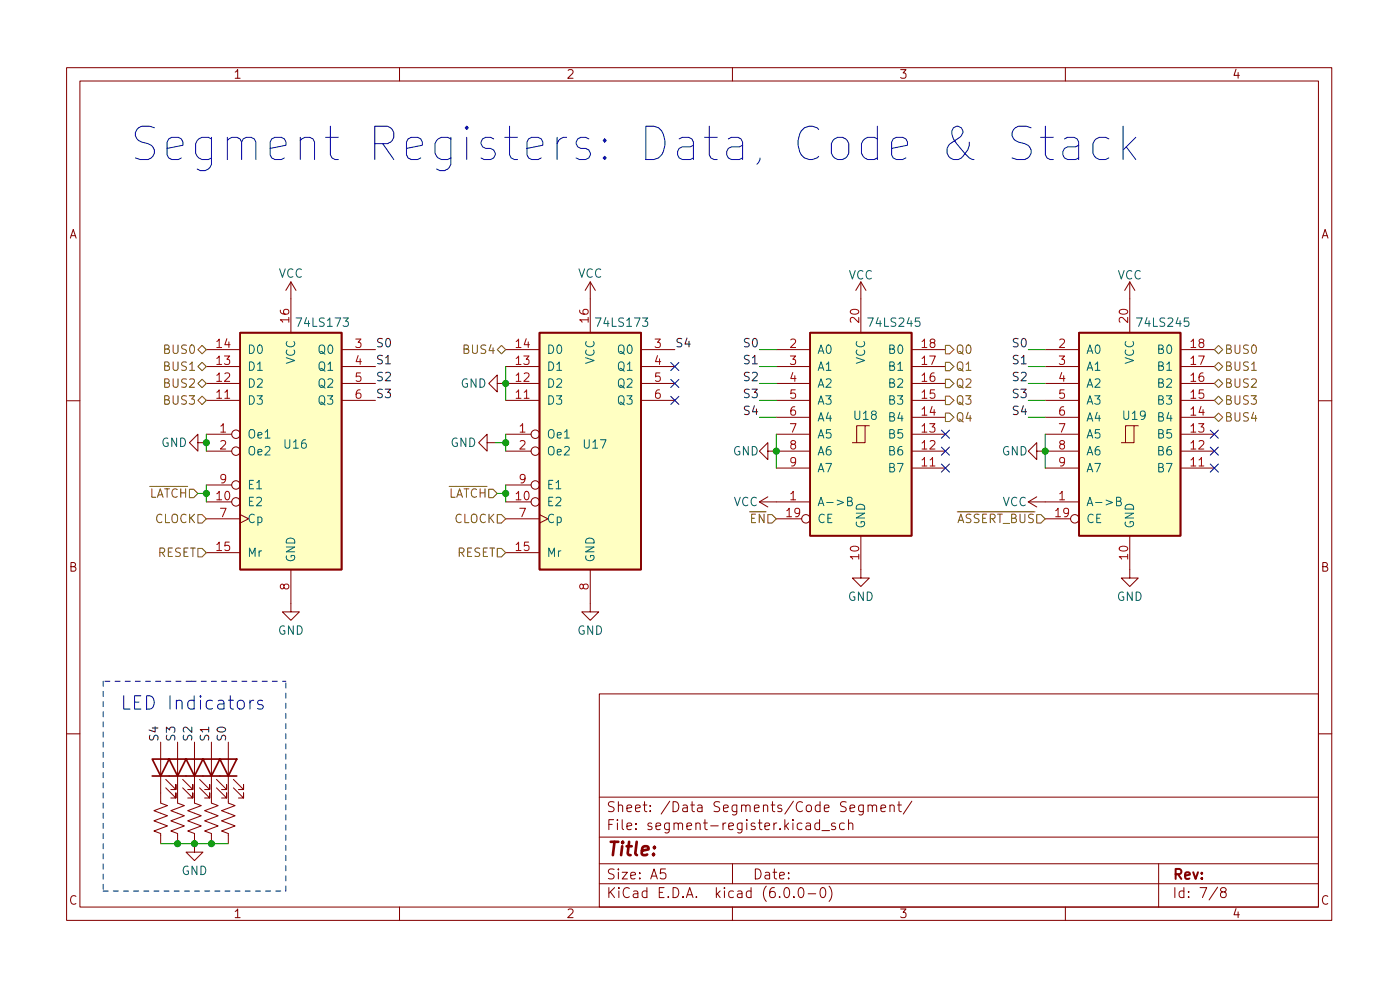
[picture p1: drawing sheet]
<svg xmlns="http://www.w3.org/2000/svg" width="210mm" height="148mm" viewBox="0 0 210 148" stroke-linecap="round" stroke-linejoin="round" font-family="sans-serif">
<g fill="none" stroke="#840000" stroke-width=".15">
<path d="M10 10.2h190v128h-190zM12 12.2h186v124h-186zM60 10.2v2M110 10.2v2M160 10.2v2M31 57.6h5.1M31 55h5.1M31 52.5h5.1M43.7 42.3v7.6M43.7 42.3l-.8 1.3M43.7 42.3l.7 1.3M51.3 57.6h5.1"/>
<path d="M51.3 55h5.1M51.3 52.5h5.1M74.7 57.6v-1.3l-1.3 1.3 1.3 1.2v-1.2h6.3M75.9 55h5.1M75.9 52.5h5.1M88.6 42.3v7.6M88.6 42.3l-.7 1.3M88.6 42.3l.8 1.3M96.3 57.6h5M96.3 55h5M96.3 52.5h5M116.6 57.6h5.1"/>
<path d="M116.6 55h5.1M116.6 52.5h5.1M129.3 42.3l-.8 1.3M129.3 42.3v7.6M129.3 42.3l.7 1.3M136.9 57.6h5.1M136.9 55h5.1M136.9 52.5h5.1M157 57.6h5.1M157 55h5.1M157 52.5h5.1M169.7 42.3l-.8 1.3"/>
<path d="M169.7 42.3v7.6M169.7 42.3l.7 1.3M177.3 57.6h5.1M177.3 55h5.1M177.3 52.5h5.1M10 60.2h2M29.7 66.5v-1.3l-1.3 1.3 1.3 1.2v-1.2h1.3M31 65.2h3.8M31 75.3h3.8M31 60.1h5.1M31 67.7h3.8M31 77.9h5.1"/>
<path d="M31 72.8h3.8M36.1 77.2l1.2 .7-1.2 .6M51.3 60.1h5.1M73.2 66.5v-1.3l-1.3 1.3 1.3 1.2v-1.2h1.2M75.9 65.2h3.9M75.9 75.3h3.9M75.9 60.1h5.1M75.9 67.7h3.9M75.9 77.9h5.1M75.9 72.8h3.9M81 77.2l1.3 .7-1.3 .6M96.3 60.1h5"/>
<path d="M114 75.3h7.7M114 75.3l1.3 .8M115.3 67.7v-1.2l-1.3 1.2 1.3 1.3v-1.3h6.4M115.3 74.6l-1.3 .7M116.6 65.2h5.1M116.6 60.1h5.1M116.6 77.9h3.8M116.6 70.3h5.1M116.6 62.6h5.1M129.9 63.9h-1.2v2.6M130.6 63.9h-.7v2.6h-1.9M136.9 65.2h5.1"/>
<path d="M136.9 60.1h5.1M136.9 67.7h5.1M136.9 70.3h5.1M136.9 62.6h5.1M154.4 75.3h7.7M154.4 75.3l1.3 .8M155.7 67.7v-1.2l-1.3 1.2 1.3 1.3v-1.3h6.4M155.7 74.6l-1.3 .7M157 65.2h5.1M157 60.1h5.1M157 77.9h3.8M157 70.3h5.1"/>
<path d="M157 62.6h5.1M170.3 63.9h-1.3v2.6M170.9 63.9h-.6v2.6h-1.9M177.3 65.2h5.1M177.3 60.1h5.1M177.3 67.7h5.1M177.3 70.3h5.1M177.3 62.6h5.1M198 60.2h2M31 83h5.1M43.7 85.5v6.4h1.3l-1.3 1.2-1.3-1.2h1.3M75.9 83h5.1"/>
<path d="M88.6 85.5v6.4h1.3l-1.3 1.2-1.2-1.2h1.2M129.3 80.4v6.4h1.3l-1.3 1.2-1.3-1.2h1.3M169.7 80.4v6.4h1.2l-1.2 1.2-1.3-1.2h1.3M10 110.2h2M24.1 111.4v9.2l1 .3-2 .8 2 .8-2 .7 2 .8-2 .7 1 .4v1.6M24.9 118.3l1.5 1.5v-.8v.8h-.7M24.9 117l1.5 1.5v-.7v.7h-.7M26.7 111.4v9.2l1 .3-2 .8 2 .8-2 .7 2 .8-2 .7 1 .4v1.6M27.4 118.3l1.6 1.5v-.8v.8h-.8M27.4 117l1.6 1.5v-.7v.7h-.8M29.2 111.4v9.2l1 .3-2 .8 2 .8-2 .7 2 .8-2 .7 1 .4v2.8h1.3l-1.3 1.3-1.3-1.3h1.3M30 118.3l1.5 1.5v-.8v.8h-.8"/>
<path d="M30 117l1.5 1.5v-.7v.7h-.8M31.7 111.4v9.2l1.1 .3-2.1 .8 2.1 .8-2.1 .7 2.1 .8-2.1 .7 1 .4v1.6M32.5 118.3l1.5 1.5v-.8v.8h-.7M32.5 117l1.5 1.5v-.7v.7h-.7M34.3 111.4v9.2l1 .3-2 .8 2 .8-2 .7 2 .8-2 .7 1 .4v1.6M35.1 118.3l1.5 1.5v-.8v.8h-.8M35.1 117l1.5 1.5v-.7v.7h-.8M90 104.2h108v32h-108zM90 119.7h108M198 110.2h2M60 136.2v2M90 132.7h108"/>
<path d="M90 129.7h108M90 125.7h108M99.9 130.4h-.7v.8l.2-.2 .5 .1 .1 .2-.1 .5-.2 .1h-.3l-.2-.1M110 136.2v2M110 129.7v3M117.9 133.3l.3-.1a.94 .94 0 0 1 0 1.5h-.1a1 1 0 0 1-.2-1.4zM119.2 134.6v.1M120.1 133.3l.3-.1a.94 .94 0 0 1 0 1.5h-.2a1 1 0 0 1-.1-1.4zM121.1 123.6h.6v.9M121.4 134.2h1.1M121.7 123.9l-.5 .1a.29 .29 0 0 0-.2 .3 .29 .29 0 0 0 .2 .2h.5M123.1 123.6l-.4-.1-.3 .3v.5l.1 .2h.6"/>
<path d="M123.1 123v1.5M123.4 133.3l.3-.1a.94 .94 0 0 1 0 1.5h-.2a1 1 0 0 1-.1-1.4zM123.4 124.7h1.2M124.5 133a1.72 1.72 0 0 1 0 2.3M125.4 123.6l-.3-.1-.2 .3v.2l.5 .1v.4h-.5M126.8 123.6l-.4-.1-.3 .3v.5l.1 .2h.6M127.4 123.7a.37 .37 0 0 1 .7 .1v.7M127.4 123v1.5M129.7 120.8v1.3a.41 .41 0 0 1-.7 .2M129.7 120.9l-.5-.1-.3 .3v.5l.2 .2h.6M130.4 121a.37 .37 0 0 1 .6 .1v.7M130.4 120.8v1"/>
<path d="M131 121.1l.2-.3 .4 .1 .1 .9M132.3 121.3l.7-.1-.1-.3-.4-.1-.2 .3 .1 .7h.5M133.7 121a.37 .37 0 0 1 .6 .1v.7M133.7 120.8v1M134.8 120.8h.6M135 120.3v1.3l.1 .2h.3M136.9 120.3l-1.2 1.9M160 136.2v2M174 129.7v6.5M182.9 133.2l-1.3 1.9M183.6 133.9l-.3-.3 .1-.2 .2-.2 .4 .1 .2 .2-.1 .2-.7 .3-.1 .2v.3l.3 .2h.3l.3-.2-.1-.5-.2-.1"/>
<circle cx="35.4" cy="65.2" r=".63"/>
<circle cx="35.4" cy="75.3" r=".63"/>
<circle cx="35.4" cy="72.8" r=".63"/>
<circle cx="35.4" cy="67.7" r=".63"/>
<circle cx="80.4" cy="65.2" r=".63"/>
<circle cx="80.4" cy="67.7" r=".63"/>
<circle cx="80.4" cy="75.3" r=".63"/>
<circle cx="80.4" cy="72.8" r=".63"/>
<circle cx="121" cy="77.9" r=".63"/>
<circle cx="161.4" cy="77.9" r=".63"/>
</g>
<path d="M36.1 49.9h15.2v35.6h-15.2zM81 49.9h15.3v35.6h-15.3zM121.7 49.9h15.2v30.5h-15.2zM162.1 49.9h15.2v30.5h-15.2zM22.9 114h2.5l-1.3 2.5zM22.9 116.5h12.7M25.4 114h2.5l-1.2 2.5zM27.9 114h2.6l-1.3 2.5zM30.5 114h2.5l-1.3 2.5zM33 114h2.6l-1.3 2.5z" fill="none" stroke="#840000" stroke-width=".25"/>
<g fill="#ffffc2" stroke="#ffffc2" stroke-width=".15">
<path d="M81 49.9h15.3v35.6h-15.3z"/>
<path d="M121.7 49.9h15.2v30.5h-15.2z"/>
<path d="M162.1 49.9h15.2v30.5h-15.2z"/>
<path d="M36.1 49.9h15.2v35.6h-15.2z"/>
</g>
<path d="M127.3 75.3l.5-.1 .2-.2-.2-.3-.5-.1v1.3h.5l.2-.2a.33 .33 0 0 0-.3-.4M167.7 75.3l.5-.1 .1-.2-.1-.3-.5-.1v1.3h.5l.2-.2a.33 .33 0 0 0-.3-.4" fill="none" stroke="#006464" stroke-width=".15"/>
<g fill="none" stroke="#725600" stroke-width=".15">
<path d="M29.7 52.5l.7-.7 .6 .7-.6 .6zM30.4 56.9l.6 .7-.6 .6-.7-.6zM30.4 54.4l.6 .6-.6 .7-.7-.7zM74.7 52.5l.6-.7 .6 .7-.6 .6zM142 56.9h.6l.7 .7-.7 .6h-.6zM142 54.4h.6l.7 .6-.7 .7h-.6zM142 59.5h.6l.7 .6-.7 .6h-.6zM142 51.8h.6l.7 .7-.7 .6h-.6zM182.4 57.6l.6-.7 .6 .7-.6 .6zM182.4 55l.6-.6 .6 .6-.6 .7zM182.4 52.5l.6-.7 .6 .7-.6 .6zM28.4 73.4h.7l.6 .7-.6 .6h-.7z"/>
<path d="M29.7 77.2h.7l.6 .7-.6 .6h-.7zM29.7 60.1l.7-.6 .6 .6-.6 .6zM73.4 73.4h.6l.7 .7-.7 .6h-.6zM74.7 77.2h.6l.6 .7-.6 .6h-.6zM115.3 77.2h.7l.6 .7-.6 .6h-.7zM142 62h.6l.7 .6-.7 .7h-.6zM155.7 77.2h.6l.7 .7-.7 .6h-.6zM182.4 62.6l.6-.6 .6 .6-.6 .7zM182.4 60.1l.6-.6 .6 .6-.6 .6zM29.7 82.3h.7l.6 .7-.6 .6h-.7zM74.7 82.3h.6l.6 .7-.6 .6h-.6z"/>
</g>
<g fill="none" stroke="#0000c2" stroke-width=".15">
<path d="M154.9 19.2l-.8-.3h-1.1a1.21 1.21 0 0 0-1 1.2 1.21 1.21 0 0 0 1 1.2 1.83 1.83 0 0 1 1.9 1.2 1.28 1.28 0 0 1-1 1.4h-1.2l-.7-.2M157 18.9v4.3l.2 .5 .5 .2h.5M168.7 18.9v5M145.6 21.3a2.8 2.8 0 0 1-1.7 2.6 1.36 1.36 0 0 1-1.6-.7 1.36 1.36 0 0 1 .4-1.6l1.4-1a.92 .92 0 0 0 .3-1.4l-.5-.3h-.2l-.5 .3a1.87 1.87 0 0 0 .5 2.4l1.9 2.1 .4 .2h.3M156.3 20.6h1.9M159.9 20.9l.4-.3h1l.5 .3 .2 .4v2.6M162 21.8l-.5 .2h-1.2a.98 .98 0 0 0-.7 1 .98 .98 0 0 0 .7 .9h1.2l.5-.2M166.5 20.9l-.5-.3h-.9l-.5 .3-.5 .7v1.4l.5 .7 .5 .2h.9l.5-.2M169.1 22l1.5 1.9M170.6 20.6l-1.9 1.9M37.5 105.1v1.3M38.1 105.1a.51 .51 0 0 0-.6 .4"/>
<path d="M39.4 105.2l-.4-.1-.3 .3 .1 .3 .6 .2 .1 .2-.1 .3h-.1h-.6"/>
</g>
<path d="M15.5 102.3v31.5M28.7 102.3h14.2M28.7 102.3h-13.2M15.5 133.8h27.4M42.9 133.8v-31.5" fill="none" stroke="#0000c2" stroke-width=".15" stroke-dasharray=".8 .8"/>
<g fill="none" stroke="#009600" stroke-width=".15">
<path d="M75.9 55v5.1M114 52.5h2.6M114 55h2.6M114 57.6h2.6M154.4 52.5h2.6M154.4 55h2.6M154.4 57.6h2.6M29.7 74.1h1.3M31 65.2v2.5M31 72.8v2.5M74.4 66.5h1.5M74.7 74.1h1.2"/>
<path d="M75.9 65.2v2.5M75.9 72.8v2.5M114 60.1h2.6M114 62.6h2.6M116.6 65.2v5.1M154.4 60.1h2.6M154.4 62.6h2.6M157 65.2v5.1M24.1 126.7h10.2"/>
</g>
<g fill="none" stroke="#000084" stroke-width=".15">
<path d="M100.7 57l1.3 1.2M100.7 54.4l1.3 1.2M100.7 59.5l1.3 1.2M102 57l-1.3 1.2M102 54.4l-1.3 1.2M102 59.5l-1.3 1.2M141.4 69.7l1.2 1.2M141.4 64.6l1.2 1.2M141.4 67.1l1.2 1.2M142.6 69.7l-1.2 1.2M142.6 64.6l-1.2 1.2M142.6 67.1l-1.2 1.2"/>
<path d="M181.8 67.1l1.2 1.2M181.8 64.6l1.2 1.2M181.8 69.7l1.2 1.2M183 67.1l-1.2 1.2M183 64.6l-1.2 1.2M183 69.7l-1.2 1.2"/>
</g>
<g fill="#009600" stroke="#009600" stroke-width=".15">
<circle cx="31" cy="66.5" r=".46"/>
<circle cx="75.9" cy="57.6" r=".46"/>
<circle cx="75.9" cy="74.1" r=".46"/>
<circle cx="75.9" cy="66.5" r=".46"/>
<circle cx="31" cy="74.1" r=".46"/>
<circle cx="157" cy="67.7" r=".46"/>
<circle cx="26.7" cy="126.7" r=".46"/>
<circle cx="29.2" cy="126.7" r=".46"/>
<circle cx="31.7" cy="126.7" r=".46"/>
<circle cx="116.6" cy="67.7" r=".46"/>
</g>
<text font-size="7" fill="#0000c2" x="19.3" y="24.2">Segment Registers: Data, Code &amp; Stack</text>
<text font-size="2.8" fill="#0000c2" x="18" y="106.5">LED Indicators</text>
<text font-size="2.8" fill="#840000" x="91" y="128.5">Title:</text>
<g font-size="2.1" fill="#840000">
<text x="91" y="124.6">File: segment-register.kicad_sch</text>
<text x="91" y="121.9">Sheet: /Data Segments/Code Segment/</text>
<text x="91" y="134.8">KiCad E.D.A. kicad (6.0.0-0)</text>
<text x="91" y="132">Size: A5</text>
<text x="113" y="132">Date:</text>
<text x="176" y="132">Rev:</text>
<text x="176" y="134.8">Id: 7/8</text>
</g>
<g font-size="1.8" fill="#840000">
<text x="35" y="11.8">1</text>
<text x="85" y="11.8">2</text>
<text x="135" y="11.8">3</text>
<text x="185" y="11.8">4</text>
<text x="10.3" y="35.8">A</text>
<text x="198.4" y="35.8">A</text>
<text x="10.3" y="85.8">B</text>
<text x="198.4" y="85.8">B</text>
<text x="10.3" y="135.8">C</text>
<text x="35" y="137.8">1</text>
<text x="85" y="137.8">2</text>
<text x="135" y="137.8">3</text>
<text x="185" y="137.8">4</text>
<text x="198.4" y="135.8">C</text>
</g>
<g font-size="1.8" fill="#006464">
<text x="41.8" y="41.7">VCC</text>
<text x="86.8" y="41.7">VCC</text>
<text x="127.4" y="41.9">VCC</text>
<text x="167.8" y="41.9">VCC</text>
<text x="37.1" y="53.1">D0</text>
<text x="44.8" y="49.1">74LS173</text>
<text x="47.9" y="53.1">Q0</text>
<text x="82" y="53.1">D0</text>
<text x="89.8" y="49.1">74LS173</text>
<text x="92.9" y="53.1">Q0</text>
<text x="122.7" y="53.1">A0</text>
<text x="130.7" y="49.1">74LS245</text>
<text x="133.6" y="53.1">B0</text>
<text x="163.1" y="53.1">A0</text>
<text x="171.1" y="49.1">74LS245</text>
<text x="174" y="53.1">B0</text>
<text x="37.1" y="58.2">D2</text>
<text x="37.1" y="55.7">D1</text>
<text x="44.3" y="54.7" transform="rotate(-90 44.3 54.7)">VCC</text>
<text x="47.9" y="55.7">Q1</text>
<text x="47.9" y="58.2">Q2</text>
<text x="69.2" y="58.2">GND</text>
<text x="82" y="58.2">D2</text>
<text x="82" y="55.7">D1</text>
<text x="89.3" y="54.7" transform="rotate(-90 89.3 54.7)">VCC</text>
<text x="92.9" y="55.7">Q1</text>
<text x="92.9" y="58.2">Q2</text>
<text x="122.7" y="55.7">A1</text>
<text x="122.7" y="58.2">A2</text>
<text x="129.9" y="54.7" transform="rotate(-90 129.9 54.7)">VCC</text>
<text x="133.6" y="58.2">B2</text>
<text x="133.6" y="55.7">B1</text>
<text x="163.1" y="55.7">A1</text>
<text x="163.1" y="58.2">A2</text>
<text x="170.3" y="54.7" transform="rotate(-90 170.3 54.7)">VCC</text>
<text x="174" y="58.2">B2</text>
<text x="174" y="55.7">B1</text>
<text x="37.1" y="65.8">Oe1</text>
<text x="37.1" y="60.7">D3</text>
<text x="47.9" y="60.7">Q3</text>
<text x="82" y="65.8">Oe1</text>
<text x="82" y="60.7">D3</text>
<text x="92.9" y="60.7">Q3</text>
<text x="122.7" y="60.7">A3</text>
<text x="122.7" y="63.3">A4</text>
<text x="122.7" y="65.8">A5</text>
<text x="128.3" y="63">U18</text>
<text x="133.6" y="65.8">B5</text>
<text x="133.6" y="63.3">B4</text>
<text x="133.6" y="60.7">B3</text>
<text x="163.1" y="60.7">A3</text>
<text x="163.1" y="63.3">A4</text>
<text x="163.1" y="65.8">A5</text>
<text x="168.7" y="63">U19</text>
<text x="174" y="65.8">B5</text>
<text x="174" y="63.3">B4</text>
<text x="174" y="60.7">B3</text>
<text x="24.2" y="67.1">GND</text>
<text x="37.1" y="68.4">Oe2</text>
<text x="42.7" y="67.3">U16</text>
<text x="67.6" y="67.1">GND</text>
<text x="82" y="68.4">Oe2</text>
<text x="87.7" y="67.3">U17</text>
<text x="110" y="68.4">GND</text>
<text x="122.7" y="68.4">A6</text>
<text x="122.7" y="70.9">A7</text>
<text x="133.6" y="70.9">B7</text>
<text x="133.6" y="68.4">B6</text>
<text x="150.4" y="68.4">GND</text>
<text x="163.1" y="68.4">A6</text>
<text x="163.1" y="70.9">A7</text>
<text x="174" y="70.9">B7</text>
<text x="174" y="68.4">B6</text>
<text x="37.1" y="76">E2</text>
<text x="37.1" y="73.4">E1</text>
<text x="82" y="76">E2</text>
<text x="82" y="73.4">E1</text>
<text x="110.1" y="76">VCC</text>
<text x="122.7" y="76">A-&gt;B</text>
<text x="150.5" y="76">VCC</text>
<text x="163.1" y="76">A-&gt;B</text>
<text x="37.1" y="83.6">Mr</text>
<text x="37.1" y="78.5">Cp</text>
<text x="82" y="83.6">Mr</text>
<text x="82" y="78.5">Cp</text>
<text x="122.7" y="78.5">CE</text>
<text x="129.9" y="79.4" transform="rotate(-90 129.9 79.4)">GND</text>
<text x="163.1" y="78.5">CE</text>
<text x="170.3" y="79.4" transform="rotate(-90 170.3 79.4)">GND</text>
<text x="44.3" y="84.5" transform="rotate(-90 44.3 84.5)">GND</text>
<text x="89.3" y="84.5" transform="rotate(-90 89.3 84.5)">GND</text>
<text x="41.7" y="95.3">GND</text>
<text x="86.7" y="95.3">GND</text>
<text x="127.3" y="90.2">GND</text>
<text x="167.7" y="90.2">GND</text>
<text x="27.2" y="131.4">GND</text>
</g>
<g font-size="1.8" fill="#725600">
<text x="24.8" y="53.1">BUS0</text>
<text x="69.8" y="53.1">BUS4</text>
<text x="143.4" y="53.1">Q0</text>
<text x="183.8" y="53.1">BUS0</text>
<text x="24.8" y="58.2">BUS2</text>
<text x="24.8" y="55.7">BUS1</text>
<text x="143.4" y="58.2">Q2</text>
<text x="143.4" y="55.7">Q1</text>
<text x="183.8" y="58.2">BUS2</text>
<text x="183.8" y="55.7">BUS1</text>
<text x="24.8" y="60.7">BUS3</text>
<text x="143.4" y="63.3">Q4</text>
<text x="143.4" y="60.7">Q3</text>
<text x="183.8" y="63.3">BUS4</text>
<text x="183.8" y="60.7">BUS3</text>
<text x="20.9" y="74.7">~{LATCH}</text>
<text x="65.8" y="74.7">~{LATCH}</text>
<text x="23.2" y="78.5">CLOCK</text>
<text x="23.6" y="83.6">RESET</text>
<text x="68.2" y="78.5">CLOCK</text>
<text x="68.6" y="83.6">RESET</text>
<text x="111.3" y="78.5">~{EN}</text>
<text x="142.2" y="78.5">~{ASSERT_BUS}</text>
</g>
<g font-size="1.8" fill="#a90000">
<text x="32.5" y="52.2">14</text>
<text x="43.4" y="48.4" transform="rotate(-90 43.4 48.4)">16</text>
<text x="53.4" y="52.2">3</text>
<text x="77.5" y="52.2">14</text>
<text x="88.4" y="48.4" transform="rotate(-90 88.4 48.4)">16</text>
<text x="98.3" y="52.2">3</text>
<text x="118.6" y="52.2">2</text>
<text x="129" y="48.4" transform="rotate(-90 129 48.4)">20</text>
<text x="138.5" y="52.2">18</text>
<text x="159" y="52.2">2</text>
<text x="169.4" y="48.4" transform="rotate(-90 169.4 48.4)">20</text>
<text x="178.8" y="52.2">18</text>
<text x="32.5" y="59.9">11</text>
<text x="32.5" y="57.3">12</text>
<text x="32.5" y="54.8">13</text>
<text x="53.4" y="54.8">4</text>
<text x="53.4" y="57.3">5</text>
<text x="53.4" y="59.9">6</text>
<text x="77.5" y="59.9">11</text>
<text x="77.5" y="57.3">12</text>
<text x="77.5" y="54.8">13</text>
<text x="98.3" y="54.8">4</text>
<text x="98.3" y="57.3">5</text>
<text x="98.3" y="59.9">6</text>
<text x="118.6" y="54.8">3</text>
<text x="118.6" y="57.3">4</text>
<text x="118.6" y="59.9">5</text>
<text x="138.5" y="59.9">15</text>
<text x="138.5" y="57.3">16</text>
<text x="138.5" y="54.8">17</text>
<text x="159" y="54.8">3</text>
<text x="159" y="57.3">4</text>
<text x="159" y="59.9">5</text>
<text x="178.8" y="59.9">15</text>
<text x="178.8" y="57.3">16</text>
<text x="178.8" y="54.8">17</text>
<text x="33" y="64.9">1</text>
<text x="78" y="64.9">1</text>
<text x="118.6" y="62.4">6</text>
<text x="118.6" y="64.9">7</text>
<text x="138.5" y="64.9">13</text>
<text x="138.5" y="62.4">14</text>
<text x="159" y="62.4">6</text>
<text x="159" y="64.9">7</text>
<text x="178.8" y="64.9">13</text>
<text x="178.8" y="62.4">14</text>
<text x="33" y="67.5">2</text>
<text x="78" y="67.5">2</text>
<text x="118.6" y="67.5">8</text>
<text x="118.6" y="70">9</text>
<text x="138.5" y="70">11</text>
<text x="138.5" y="67.5">12</text>
<text x="159" y="67.5">8</text>
<text x="159" y="70">9</text>
<text x="178.8" y="70">11</text>
<text x="178.8" y="67.5">12</text>
<text x="32.5" y="75.1">10</text>
<text x="33" y="77.6">7</text>
<text x="33" y="72.6">9</text>
<text x="77.5" y="75.1">10</text>
<text x="78" y="77.6">7</text>
<text x="78" y="72.6">9</text>
<text x="118.1" y="77.6">19</text>
<text x="118.6" y="75.1">1</text>
<text x="158.5" y="77.6">19</text>
<text x="159" y="75.1">1</text>
<text x="32.5" y="82.7">15</text>
<text x="77.5" y="82.7">15</text>
<text x="129" y="83.9" transform="rotate(-90 129 83.9)">10</text>
<text x="169.4" y="83.9" transform="rotate(-90 169.4 83.9)">10</text>
<text x="43.4" y="88.5" transform="rotate(-90 43.4 88.5)">8</text>
<text x="88.4" y="88.5" transform="rotate(-90 88.4 88.5)">8</text>
</g>
<g font-size="1.8" fill="#0f0f0f">
<text x="56.4" y="52.1">S0</text>
<text x="101.3" y="52.1">S4</text>
<text x="111.9" y="52.1">S0</text>
<text x="152.3" y="52.1">S0</text>
<text x="56.4" y="59.8">S3</text>
<text x="56.4" y="57.2">S2</text>
<text x="56.4" y="54.7">S1</text>
<text x="111.9" y="59.8">S3</text>
<text x="111.9" y="54.7">S1</text>
<text x="111.9" y="57.2">S2</text>
<text x="152.3" y="59.8">S3</text>
<text x="152.3" y="57.2">S2</text>
<text x="152.3" y="54.7">S1</text>
<text x="111.9" y="62.3">S4</text>
<text x="152.3" y="62.3">S4</text>
<text x="23.8" y="111.4" transform="rotate(-90 23.8 111.4)">S4</text>
<text x="26.3" y="111.4" transform="rotate(-90 26.3 111.4)">S3</text>
<text x="28.9" y="111.4" transform="rotate(-90 28.9 111.4)">S2</text>
<text x="31.4" y="111.4" transform="rotate(-90 31.4 111.4)">S1</text>
<text x="33.9" y="111.4" transform="rotate(-90 33.9 111.4)">S0</text>
</g>
</svg>
